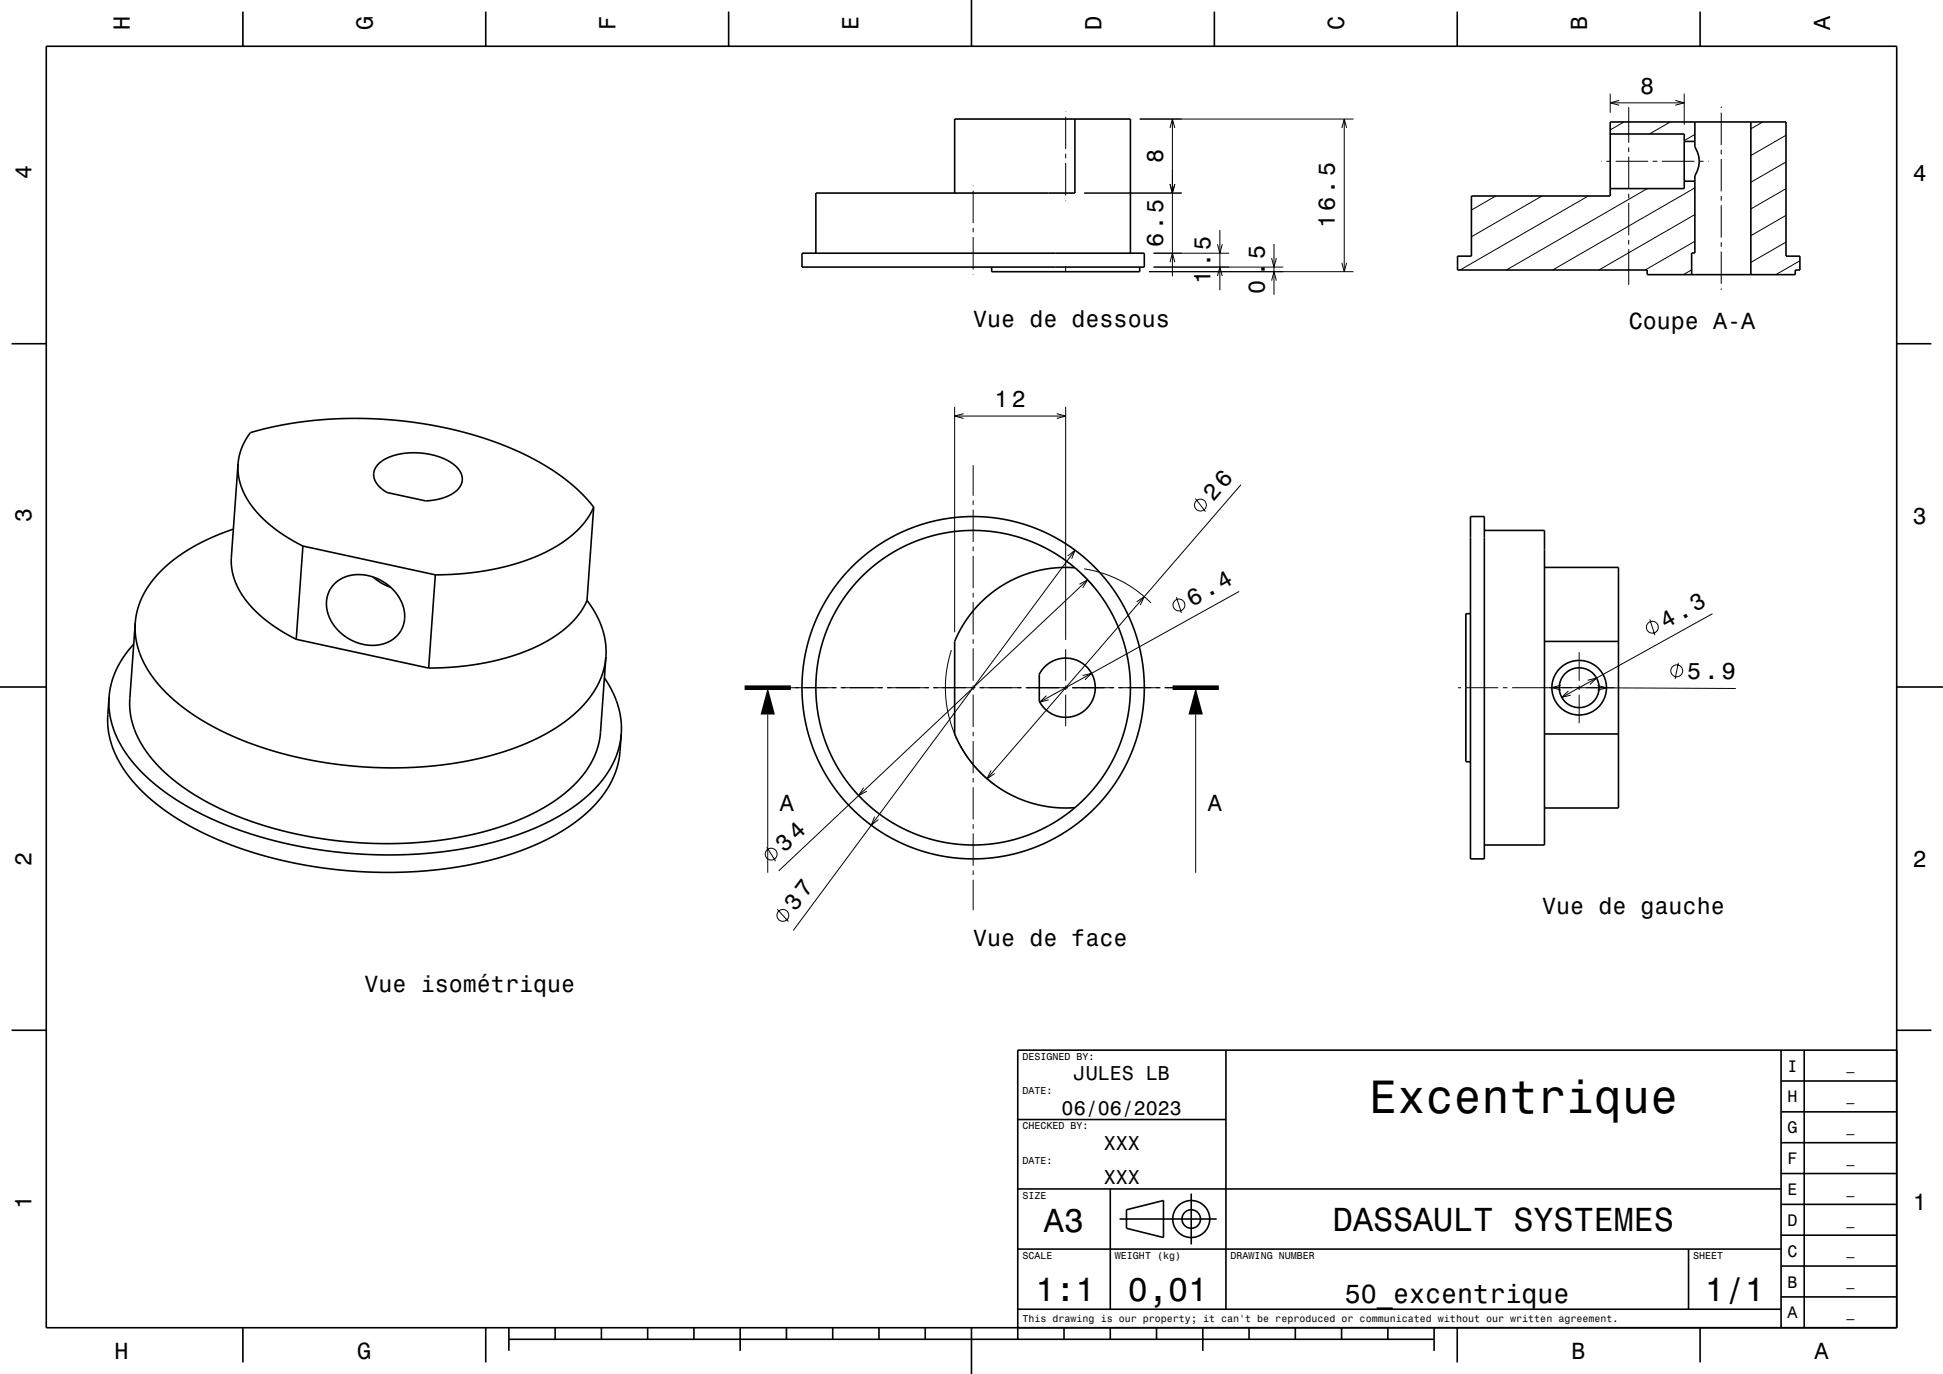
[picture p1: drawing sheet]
<svg xmlns="http://www.w3.org/2000/svg" width="420mm" height="297mm" viewBox="0 0 420 297" stroke-linecap="round" stroke-linejoin="round" font-family="sans-serif">
<g fill="none" stroke="#000" stroke-width=".22">
<path d="M230.4 24.1v.1M230.4 25.2v7M230.4 33.2v1M230.4 35.2v7M246.4 25.7h46.2M252.9 27.7l.5-2 .5 2M252.9 39.8l.5 1.9 .5-1.9M253.4 25.7v34M290.1 27.7l.5-2 .5 2M290.6 25.7v33M346.1 34.9h.1M347.2 34.9h1"/>
<path d="M348.1 20.2v4.2M348.1 22.2h16M349.2 34.9h7M350 21.7l-1.9 .5 1.9 .5M351 26.4l-2.9 1.7M352.1 23.2v7.7M352.1 31.9v1M352.1 33.9v7M357.2 34.9h1M359.2 34.9h7.1M361 26.4l-4.5 2.6M362.1 21.7l2 .5-2 .5"/>
<path d="M364.1 20.2v6.8M366.4 29.1l-2.3 1.3M367.2 34.9h1.1M369.2 34.9h.2M372.1 23.1v.3M372.1 24.4v7M372.1 32.4v1M372.1 34.4v7M381 26.4l-2.5 1.5M386.1 35l-7.6 4.4M386.1 29.2l-7.6 4.4M210.4 40.1v.1"/>
<path d="M210.4 41.2v7M210.4 49.2v1M210.4 51.2v7M210.4 59.2v.1M230.4 43.2v.1M230.4 57.6v1.2M234.4 41.7h21M248.4 58.7h44.2M249.4 54.7h16.3M249.4 57.7h28M252.9 56.7l.5-2 .5 2M263.2 52.8l.5 1.9 .5-1.9"/>
<path d="M263.2 59.7l.5-2 .5 2M263.7 49.7v13M274.9 55.8l.5 1.9 .5-1.9M275.4 52.7v11M290.1 56.8l.5 1.9 .5-1.9M323.3 42.4l-5.2 3M333.3 42.4l-15.2 8.8M343.3 42.4l-27.7 16M352.1 41.9v1M352.1 43.9v7M352.1 51.9v1M352.1 53.9v7.7"/>
<path d="M356.1 40.8l-30.5 17.6M365.7 58.3l-1.8 1.1M366.4 52.2l-10.8 6.2M366.4 46.4l-20.8 12M366.4 40.6l-30.8 17.8M372.1 42.4v1M372.1 44.4v7M372.1 52.4v1M372.1 54.4v7M386.1 52.3l-7.6 4.4M386.1 46.6l-7.6 4.3M386.1 40.8l-7.6 4.4"/>
<path d="M389.1 56.4l-5.2 3M274.9 60.7l.5-2 .5 2M372.1 62.4v.3M206.4 87.9v48.8M206.4 89.9h24M208.3 89.4l-1.9 .5 1.9 .6M228.4 89.4l2 .5-2 .6M230.4 87.9v50.4M210.4 100.6v6.6M210.4 108.2v1M210.4 110.2v7M210.4 118.2v1"/>
<path d="M232.4 118.9l-60.9 82.2M258.4 107.8l2.2 2.8M268.2 104.8l-54.8 63.5M210.4 120.2v7M210.4 128.2v1M210.4 130.2v7M210.4 138.2v1M230.8 120.2l1.6-1.3-.7 1.9M233.3 126.3l1.8-1-1 1.7M233.8 124.1l2.6 2.7M234.3 123l3.9 .9 4 1.6 3.4 2.1 3.2 2.7M235.1 125.3l-66.8 62.9"/>
<path d="M245.7 130.1l1.7-1.1-.9 1.8M254.3 129.1l1.1 3.4M267.9 127.9l-43.1 23.9M356.6 133.9l1.1 3.4M370.2 132.7l-32.6 18M162.3 148.7h6.6M166 154.4v34.3M169.9 148.7h1M171 148.7h1.7M171.9 148.7h9M181.7 148.7h9.2M191.7 148.7h9.2"/>
<path d="M201.7 148.7h9.2M205.7 140.5l-1 3.9-.3 4 .3 4.2 .9 3.9 1.6 3.9 2.1 3.5 2.4 2.8 3.2 2.9M210.4 140.2v7M210.4 148.2v1M210.4 150.2v7M210.4 158.2v1M211.7 148.7h9.2M221.7 148.7h9.2M226.2 150.4l-1.4 1.4 1.9-.5M230.4 140.3v6.9M230.4 148.2v1M230.4 150.2v6.8"/>
<path d="M231.7 148.7h9.2M234 146l2-.5-1.5 1.4M241.7 148.7h9.2M251.7 148.7h6.8M258.5 154.4v34.3M315.2 148.7h.7M316.9 148.7h7M324.9 148.7h1M326.9 148.7h13M335.5 148.6l39.7 .2M337.4 148.1l-1.9 .5 1.9 .6M339 149.4l-1.4 1.3 1.9-.4"/>
<path d="M340.9 148.7h1M341.4 141v6.2M341.4 148.2v1M341.4 150.2v6.1M342.9 148.7h6.1M343.2 147.1l1.9-.5-1.4 1.4M345.3 148.2l2 .5-2 .5M362.8 143.3l-.7 3.5M186.7 170.3l-1.1 1.7 1.8-1M189.1 176.5l-.8 1.9 1.6-1.3M210.4 160.2v7M210.4 168.2v1"/>
<path d="M210.4 170.2v7M210.4 178.2v1M214.2 166.5l-.8 1.8 1.6-1.1M165.8 183.1l1.8 3M168 196.5l2.4 2.7M210.4 180.2v7M210.4 188.2v1M210.4 190.2v6.6"/>
<circle cx="259.5" cy="109.2" r="1.28"/>
<circle cx="254.8" cy="130.8" r="1.28"/>
<circle cx="357.2" cy="135.6" r="1.28"/>
<circle cx="362.4" cy="145" r="1.28"/>
<circle cx="166.7" cy="184.6" r="1.28"/>
<circle cx="169.2" cy="197.9" r="1.28"/>
</g>
<g fill="none" stroke="#000" stroke-width=".35">
<path d="M10 10h400v277h-400zM52.5 2.5v7.5M105 2.5v7.5M157.5 2.5v7.5M210 0v10M262.5 2.5v7.5M315 2.5v7.5M367.5 2.5v7.5M232.4 25.7v16h-56v13M348.1 29h16v11.8h-16M364.1 30.6h2.3M364.1 39.2h2.3"/>
<path d="M366.4 26.4v5.3a5.7 5.7 0 0 1 0 6.3v16.7h-.7v4.7M378.5 26.4v33M173.4 54.7h74v3h-74zM206.4 41.7v-16h38v29M214.4 57.7v1h32v-1M318.1 42.4h30v-16h38v29h3v3h-1v1h-32v-1h-41v-3h3zM2.5 74.3h7.5M410 74.3h7.5M50.4 114.4l-4.4 1.7-3.9 1.9-3.6 2.3-3.1 2.6-2.6 2.8-1.9 2.9-1.1 3-.6 3M51.5 100.3l.5-2.9 1.4-2.8a2.24 2.24 0 0 1 2.2-1.5l5.1-1.2 4.4-.7 5.7-.6 5.2-.2 5.7 .2 5.5 .4 5.2 .7 5 1 4.7 1.2 4.9 1.6 4.2 1.7 4.6 2.3 4.1 2.4 3.2 2.4 2.8 2.5 2.4 2.8M51.5 100.3l.1 2.6 .5 2.3 1.2 2.4 1.5 2.2 1.9 2.2 2.5 2.1 2.7 1.9 3.6 2M51.5 100.3l-1.5 20.6 .1 2.1 .5 2.1 .8 1.8 1 1.8 1.2 1.6 1.6 1.8 3.9 3.2 4.9 2.9"/>
<path d="M65.5 118l28.6 6.3M65.5 118l-1.5 20.2M81.8 100.3l1.4-1.1 1.9-.7 2-.5 2.2-.1 2.2 .1 2.5 .4 1.9 .7 1.8 1a3.7 3.7 0 0 1 1.9 4.7 8.2 8.2 0 0 1-6.6 3.4l-1 .1-8.3-1.8-.6-.4a3.9 3.9 0 0 1-2.1-4.6zM128.3 109.6l-.8 1.7-1.1 1.5-2.5 2.7-3.4 2.5-4.2 2.1-4.9 1.8-5.1 1.2-6.1 .9-6.1 .3M128.3 109.6l-1.4 20.2M317.9 111.7h3v74h-3zM320.9 114.7h13v68h-13M28.9 139.2l-2.1 2.7-1.7 2.9-1 3-.5 2.9M29.2 134.6l-1.2 16.8 .3 3.4 .9 3.1 1.3 2.8 2 2.9 2.4 2.7 3.4 2.9 4.3 2.9 5 2.7 5.3 2.3 5.6 1.8 5.8 1.4 6.6 1.2 6 .6 6.4 .3 6-.2 6.2-.6 6-1.1 5.8-1.5 5.2-1.9 4.6-2.2 3.9-2.6 2.9-2.4 2.1-2.3 1.7-2.6 1.3-2.9 .5-1.8 .3-1.7 1.2-16.7M29.2 134.6l.1 2.6 .5 2.7 1 2.7 1.5 2.8 2.2 2.9 2.3 2.3 2.9 2.4 3 2.1 3.9 2.3 4 1.8 3.7 1.6 4.7 1.5 4.6 1.2 4.8 1 4.9 .8 4.5 .4 5 .3 4.9-.1 5.2-.3 4.7-.5 4.8-.9 4-1 4.5-1.4 3.7-1.5 3.6-1.8 3.2-2 2.5-2 2.5-2.4 1.8-2.3 1.4-2.6 1-2.7 .4-2.6M64 138.2l28.7 6.2M72.4 126.1a8.9 8.9 0 0 1 11.1 .1 8 8 0 0 1 3.3 9.9 7.6 7.6 0 0 1-9.5 2.8 9.3 9.3 0 0 1-6.7-9.4 5.9 5.9 0 0 1 1.8-3.4z"/>
<path d="M80.7 124.7a10.9 10.9 0 0 0 3.7 2.2M94.1 124.3l-1.4 20.1M126.9 129.8l-.8 1.6-1.1 1.6-2.8 2.8-3.5 2.5-4.2 2.1-4.6 1.6-5.5 1.4-5.4 .7-6.3 .3M126.9 129.8l1.9 2.9 1.3 3 .8 3 .1 3.2M232.4 122.7h-4l-4 .6-3.8 1.3-3.8 1.9-3.6 2.6-2.6 2.7-2.4 3.2-1.8 3.7v20l1.4 2.9 1.6 2.5 1.9 2.3 2.6 2.4 2.6 1.9 2.9 1.5 3.2 1.3 3 .7 3.4 .4h3.4M232.4 122.7l2.5 2.4 2.4 2.8 2.1 3.1 1.8 3.3 1.4 3.5 .9 3.4 .7 3.9 .2 3.5-.2 3.8-.6 3.4-.9 3.4-1.4 3.5-1.8 3.5-2 2.9-2.6 3.1-2.5 2.4M232.4 122.7l-4.1-2.9-3.9-2.1-4.7-1.7-4.7-1-4.7-.3-5 .3-4.9 1.1-4.2 1.6-3.9 2.2-4.2 3.1-3.4 3.3-2.9 3.8-2.3 4.2-1.7 4.7-1.1 4.8-.3 4.8 .2 4.5 1.1 4.8 1.7 4.7 2.4 4.4 2.8 3.8 3.3 3.4 4 3 4.4 2.4 4.2 1.6 4.6 1.1 5 .4 5-.4 4.9-1 4.4-1.7 4.2-2.3 3.8-2.7M317.9 132.7h-1v32h1M333.9 122.7h16v52h-16M333.9 138.7h16M0 148.5h10M23.6 150.7l-.3 4.4 .1 2.5 .6 3 1.2 2.9 1.8 3.2 2.5 3.1 2.8 2.7 3.2 2.6 3.8 2.5 4.7 2.5 4.4 1.9 5.2 1.9 5 1.5 5.7 1.3 5.8 1 6 .6 6 .3 5.7-.1 5.8-.4 5.2-.7 5-.9 5.4-1.5 4.6-1.6 4.6-2 4-2.3 3.2-2.4 2.9-2.7 2.3-2.7 1.5-2.7 1.2-2.9 .5-2.6 .3-4.5"/>
<path d="M23.6 150.7l.1 3.1 .5 2.7 1.2 3.1 1.5 2.7 2 2.7 2.6 2.7 3 2.7 3.5 2.4 3.9 2.3 4.3 2.1 4.6 1.9 5.1 1.7 4.6 1.2 5 1.1 4.9 .8 6 .6 5.5 .3 5.7-.1 5.3-.3 5-.6 5.1-.9 4.6-1.1 4.5-1.4 4.3-1.7 3.8-1.9 3.5-2.2 3-2.3 2.5-2.5 2-2.5 1.6-2.9 1-2.8 .5-3M130.6 146.5l1.8 3 1.2 3 .6 3 .1 3.1M225.8 144.2a6.4 6.4 0 0 1 9.5 .4 6.4 6.4 0 0 1-1.4 9.4 6.4 6.4 0 0 1-9.2-2.4v-5.9zM333.9 158.7h16M410 148.5h10M2.5 222.7h7.5M265 227v56M385 233.7h25M385 227v60M390 227v60M410 222.7h7.5M410 227h-190v62.5"/>
<path d="M220 257h165M220 242h45M240 257v26M257.5 258v11M385 253.7h25M385 247h25M385 240.3h25M220 270h165M242 263.5h21M243.5 261.5l8-2v8l-8-2zM365 270v13M385 273.7h25"/>
<path d="M385 267h25M385 260.3h25M52.5 287v7.5M105 287v7.5M110 289.5h200M110 287v5M120 287v2.5M130 287v2.5M140 287v2.5M150 287v2.5M160 287v5M170 287v2.5"/>
<path d="M180 287v2.5M190 287v2.5M200 287v2.5M210 287v10M220 283h165M230 287v2.5M240 287v2.5M250 287v2.5M260 287v5M270 287v2.5M280 287v2.5M290 287v2.5"/>
<path d="M300 287v2.5M310 287v5M315 287v7.5M367.5 287v7.5M385 280.3h25"/>
<circle cx="210.4" cy="148.7" r="37"/>
<circle cx="341.4" cy="148.7" r="5.9"/>
<circle cx="341.4" cy="148.7" r="4.3"/>
<circle cx="257.5" cy="263.5" r="2"/>
<circle cx="257.5" cy="263.5" r="4"/>
</g>
<path d="M161 148.7h10M253.5 148.7h10" fill="none" stroke="#000" stroke-width="1" stroke-linecap="butt"/>
<g fill="#000">
<path d="M166 148.7l1.5 5.7h-3.1z" fill-rule="evenodd"/>
<path d="M258.5 148.7l1.5 5.7h-3.1z" fill-rule="evenodd"/>
</g>
<text font-size="10.1" x="296" y="240.7">Excentrique</text>
<g font-size="7.2">
<text x="225.7" y="266.3">A3</text>
<text x="288.1" y="266.1">DASSAULT SYSTEMES</text>
<text x="223.8" y="281.3">1:1</text>
<text x="243.8" y="281.3">0,01</text>
<text x="368.5" y="281.3">1/1</text>
</g>
<text font-size="5.8" x="290.7" y="281.6">50_excentrique</text>
<text font-size="5.1" x="169.6" y="184.3" transform="rotate(-43 169.6 184.3)">34</text>
<g font-size="5">
<text x="28.1" y="6.5" transform="rotate(-90 28.1 6.5)">H</text>
<text x="80.6" y="6.5" transform="rotate(-90 80.6 6.5)">G</text>
<text x="133.1" y="6.5" transform="rotate(-90 133.1 6.5)">F</text>
<text x="185.6" y="6.5" transform="rotate(-90 185.6 6.5)">E</text>
<text x="238.1" y="6.5" transform="rotate(-90 238.1 6.5)">D</text>
<text x="290.6" y="6.5" transform="rotate(-90 290.6 6.5)">C</text>
<text x="343.1" y="6.5" transform="rotate(-90 343.1 6.5)">B</text>
<text x="395.6" y="6.5" transform="rotate(-90 395.6 6.5)">A</text>
<text x="354.5" y="20.2">8</text>
<text x="251.4" y="35.2" transform="rotate(-90 251.4 35.2)">8</text>
<text x="6.8" y="38.7" transform="rotate(-90 6.8 38.7)">4</text>
<text x="413.5" y="39">4</text>
<text x="251.4" y="53.5" transform="rotate(-90 251.4 53.5)">6.5</text>
<text x="288.6" y="49.4" transform="rotate(-90 288.6 49.4)">16.5</text>
<text x="261.7" y="61.5" transform="rotate(-90 261.7 61.5)">1.5</text>
<text x="273.4" y="63.5" transform="rotate(-90 273.4 63.5)">0.5</text>
<text x="210.4" y="70.6">Vue de dessous</text>
<text x="352.1" y="71.2">Coupe A-A</text>
<text x="215" y="87.9">12</text>
<text x="6.8" y="112.9" transform="rotate(-90 6.8 112.9)">3</text>
<text x="262.3" y="108.6" transform="rotate(-49 262.3 108.6)">26</text>
<text x="413.5" y="113.2">3</text>
<text x="257.7" y="131.2" transform="rotate(-29 257.7 131.2)">6.4</text>
<text x="360" y="136" transform="rotate(-29 360 136)">4.3</text>
<text x="364.7" y="146.8">5.9</text>
<text x="168.6" y="175.3">A</text>
<text x="261.1" y="175.3">A</text>
<text x="6.8" y="187.1" transform="rotate(-90 6.8 187.1)">2</text>
<text x="413.5" y="187.4">2</text>
<text x="172" y="197.1" transform="rotate(-53 172 197.1)">37</text>
<text x="333.4" y="197.5">Vue de gauche</text>
<text x="210.4" y="204.5">Vue de face</text>
<text x="78.8" y="214.4">Vue isométrique</text>
<text x="6.8" y="261.3" transform="rotate(-90 6.8 261.3)">1</text>
<text x="413.5" y="261.6">1</text>
<text x="24.7" y="293.8">H</text>
<text x="77.2" y="293.8">G</text>
<text x="339.7" y="293.8">B</text>
<text x="392.2" y="293.8">A</text>
</g>
<g font-size="4.3">
<text x="232.1" y="233.5">JULES LB</text>
<text x="229.5" y="241">06/06/2023</text>
<text x="238.6" y="248.5">XXX</text>
<text x="238.6" y="256">XXX</text>
</g>
<g font-size="3.6">
<text x="386.4" y="231.6">I</text>
<text x="386.4" y="238.3">H</text>
<text x="386.4" y="245">G</text>
<text x="386.4" y="251.6">F</text>
<text x="386.4" y="258.3">E</text>
<text x="386.4" y="265">D</text>
<text x="386.4" y="271.6">C</text>
<text x="386.4" y="278.3">B</text>
<text x="386.4" y="285">A</text>
</g>
<g font-size="2.9">
<text x="399.1" y="231.4">_</text>
<text x="399.1" y="238">_</text>
<text x="399.1" y="244.7">_</text>
<text x="399.1" y="251.4">_</text>
<text x="399.1" y="258">_</text>
<text x="399.1" y="264.7">_</text>
<text x="399.1" y="271.4">_</text>
<text x="399.1" y="278">_</text>
<text x="399.1" y="284.7">_</text>
</g>
<g font-size="2.2">
<text x="221" y="229.1">DESIGNED BY:</text>
<text x="221" y="236.6">DATE:</text>
<text x="221" y="244.1">CHECKED BY:</text>
<text x="221" y="251.6">DATE:</text>
<text x="221" y="259.1">SIZE</text>
<text x="221" y="272.1">SCALE</text>
<text x="241" y="272.1">WEIGHT (kg)</text>
<text x="266" y="272.1">DRAWING NUMBER</text>
<text x="366" y="272.1">SHEET</text>
<text x="221" y="285.8">This drawing is our property; it can't be reproduced or communicated without our written agreement.</text>
</g>
</svg>
